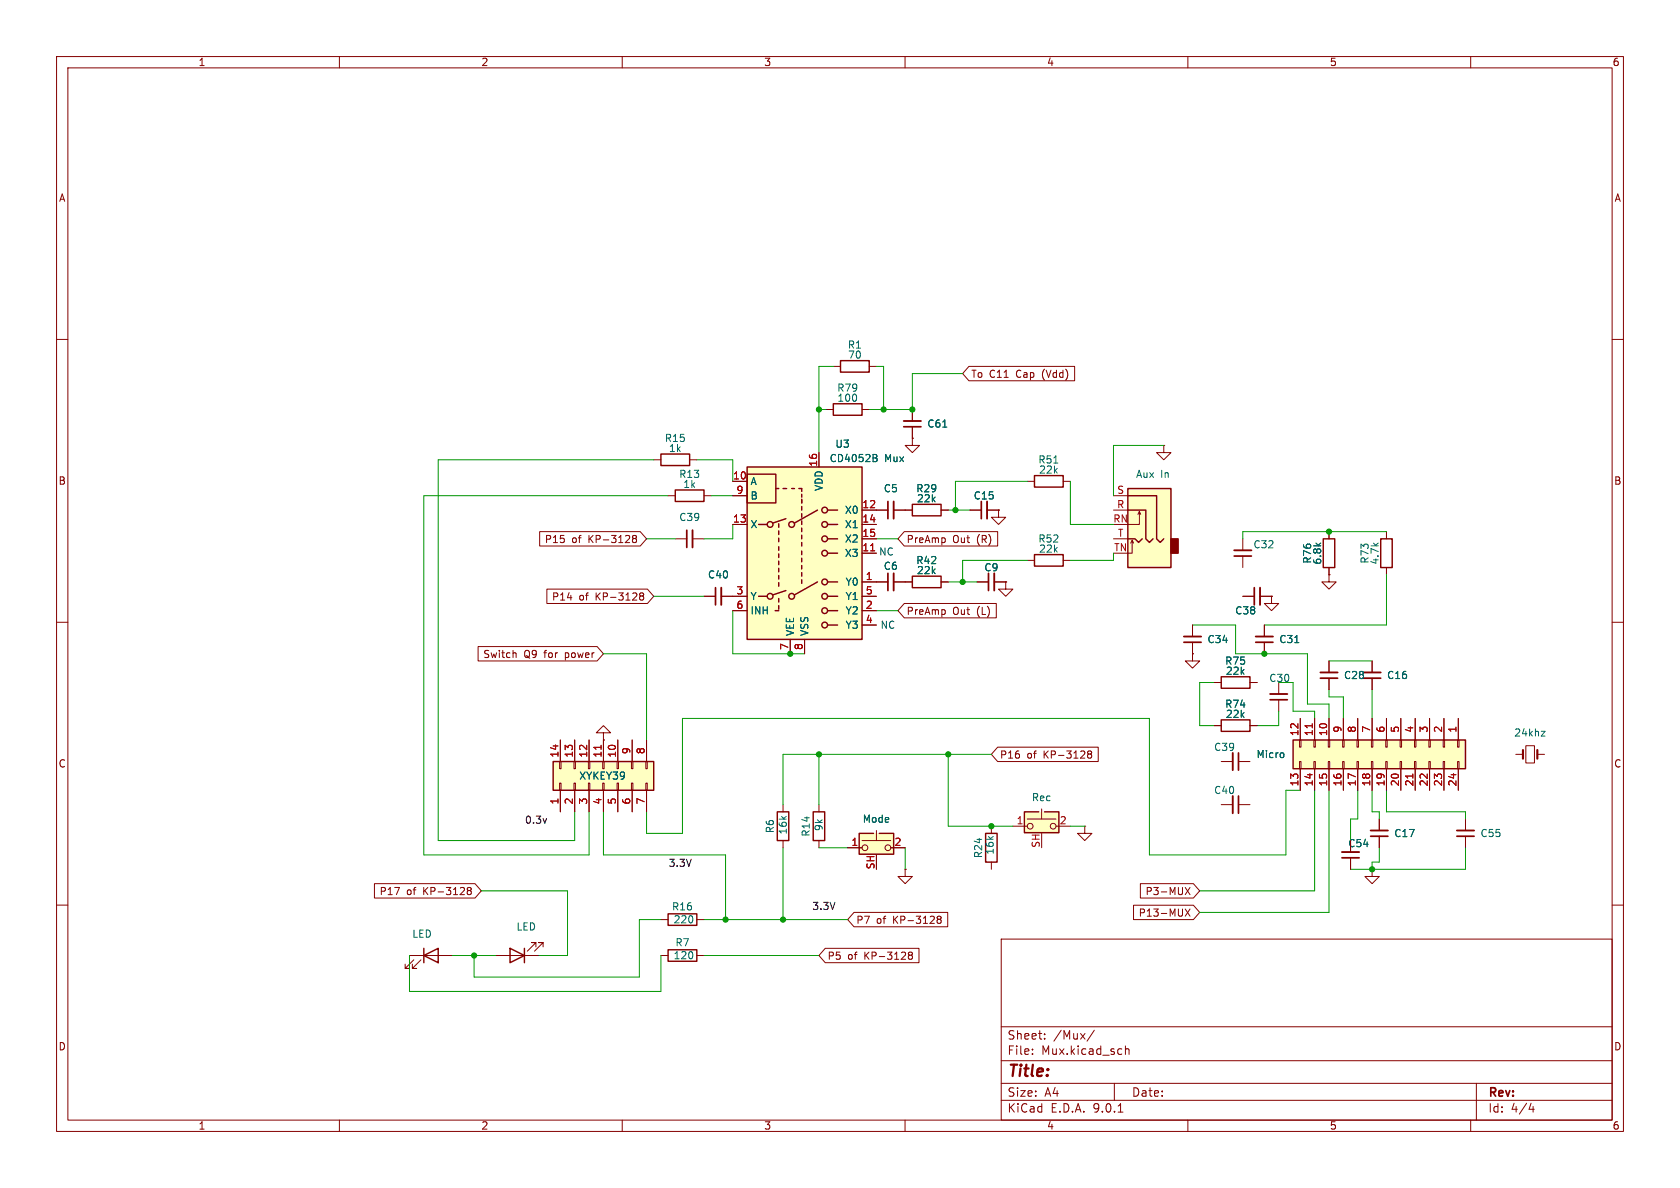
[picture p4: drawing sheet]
<svg xmlns="http://www.w3.org/2000/svg" width="297mm" height="210mm" viewBox="0 0 297 210" stroke-linecap="round" stroke-linejoin="round" font-family="sans-serif">
<g fill="none" stroke="#840000" stroke-width=".18">
<path d="M10 10h277v190h-277zM12 12h273v186h-273zM60 10v2M110 10v2M160 10v2M210 10v2M260 10v2M10 60h2M285 60h2M10 110h2M154.9 102.9h2.1M158 102.9h2"/>
<path d="M177.8 102.9v1.2h1.3l-1.3 1.3-1.3-1.3h1.3M177.8 102.9h.1M285 110h2M138.4 142.2v1.3M138.4 148.6v1.3M160 153.7v1.2h1.3l-1.3 1.3-1.3-1.3h1.3M160 153.7h.1M175.3 146.1v1.2M175.3 152.4v1.3M10 160h2M72.4 168.9h7.6M73.2 169.7l-1.6 1.5h.8h-.8v-.8"/>
<path d="M74.4 169.7l-1.5 1.5h.8h-.8v-.8M116.8 168.9h1.3M123.2 168.9h1.3M177 166h108v32h-108zM285 160h2M60 198v2M110 198v2M160 198v2M177 194.5h108M177 191.5h108M177 187.5h108M177 181.5h108"/>
<path d="M182.5 186.3v.1M182.5 185.5v.1M184.7 183.6v.1M184.7 182.8v.1M193.5 182.1l-1.3 2M197 191.5v3M197.7 196.6h.8M199 184.9v1.5M199 185.5l.2-.1 .3 .1 .1 .9M210 198v2M260 198v2M261 191.5v6.5"/>
<path d="M270.7 195l-.4 1.1h.9M271 195.6v1"/>
</g>
<path d="M137.4 143.5h2v5.1h-2zM174.2 147.3h2.1v5.1h-2.1zM74.9 168.9l2.6-1.3v2.6zM74.9 167.6v2.6M118.1 167.9h5.1v2h-5.1z" fill="none" stroke="#840000" stroke-width=".25"/>
<path d="M157 101.3v3.1" fill="none" stroke="#840000" stroke-width=".3"/>
<path d="M158 101.3v3.1" fill="none" stroke="#840000" stroke-width=".33"/>
<path d="M151.9 147.3h6.1v3.8h-6.1z" fill="#ffffc2"/>
<g fill="none" stroke="#840000" stroke-width=".18">
<path d="M146 72.4h1.3M147.3 64.8h1.3M152.4 72.4h1.3M153.7 64.8h1.2M161.3 77.5v1.2h1.3l-1.3 1.3-1.3-1.3h1.3M161.3 77.5h.1M161.3 72.4v2M161.3 75.4v2.1M154.9 90.2h2.1M158 90.2h3.3M166.4 90.2h1.2M268 133.4h1.2"/>
<path d="M269.7 131.8h1.6v3.1h-1.6zM271.8 133.4h1.2M144.8 142.2v1.3M144.8 148.6v1.3M149.9 149.9h2.5M152.4 148.6h5.1M154.9 146.8v1.8M157.5 149.9h2.5M238.8 148.6v2M238.8 151.6v2.1M242.6 153.7v1.2h1.2l-1.2 1.3-1.3-1.3h1.3M242.6 153.7h.1"/>
<path d="M259.1 144.8v2M259.1 147.8v2.1"/>
<circle cx="152.9" cy="149.9" r=".51"/>
<circle cx="157" cy="149.9" r=".51"/>
</g>
<path d="M147.3 71.4h5.1v2h-5.1zM148.6 63.8h5.1v2h-5.1zM161.3 89.2h5.1v2h-5.1zM143.8 143.5h2v5.1h-2zM154.4 147.3h-2.5v3.7h6.1v-3.7h-2.6" fill="none" stroke="#840000" stroke-width=".25"/>
<path d="M269.2 132.6v1.5M271.8 132.6v1.5" fill="none" stroke="#840000" stroke-width=".38"/>
<path d="M166.7 75.5h.7M272.5 129.3h.6l-.6 .8h.6" fill="none" stroke="#006464" stroke-width=".18"/>
<path d="M159.8 75.4h3M157 88.6v3.1M237.2 151.6h3.1M257.6 147.8h3" fill="none" stroke="#840000" stroke-width=".3"/>
<path d="M159.8 74.4h3M158 88.6v3.1M237.2 150.6h3.1M257.6 146.8h3" fill="none" stroke="#840000" stroke-width=".33"/>
<path d="M228.6 130.8h30.5v5.1h-30.5z" fill="#ffffc2"/>
<path d="M116.8 80.3h5.1v2h-5.1zM119.4 86.6h5.1v2h-5.1zM228.6 130.8h30.5v5.1h-30.5z" fill="none" stroke="#840000" stroke-width=".25"/>
<g fill="none" stroke="#840000" stroke-width=".18">
<path d="M115.6 81.3h1.2M118.1 87.6h1.3M119.4 95.3h2M121.9 81.3h1.3M122.4 95.3h2.1M124.5 87.6h1.2M124.5 105.4h2M127.5 105.4h2M215.9 134.6h2M218.9 134.6h2.1M229.7 130.8h.3v1.3h-.3zM229.7 134.6h.3v1.3h-.3z"/>
<path d="M229.9 127v3.8M229.9 135.9v3.8M232.3 130.8h.2v1.3h-.2zM232.3 134.6h.2v1.3h-.2zM232.4 127v3.8M232.4 135.9v3.8M234.8 130.8h.3v1.3h-.3zM234.8 134.6h.3v1.3h-.3zM234.9 127v3.8M234.9 135.9v3.8M237.4 130.8h.2v1.3h-.2zM237.4 134.6h.2v1.3h-.2z"/>
<path d="M237.5 127v3.8M237.5 135.9v3.8M239.9 130.8h.3v1.3h-.3zM239.9 134.6h.3v1.3h-.3zM240 127v3.8M240 135.9v3.8M242.4 130.8h.3v1.3h-.3zM242.4 134.6h.3v1.3h-.3zM242.6 127v3.8M242.6 135.9v3.8M245 130.8h.2v1.3h-.2zM245 134.6h.2v1.3h-.2z"/>
<path d="M245.1 127v3.8M245.1 135.9v3.8M247.5 130.8h.3v1.3h-.3zM247.5 134.6h.3v1.3h-.3zM247.6 127v3.8M247.6 135.9v3.8M250.1 130.8h.2v1.3h-.2zM250.1 134.6h.2v1.3h-.2zM250.2 127v3.8M250.2 135.9v3.8M252.6 130.8h.3v1.3h-.3zM252.6 134.6h.3v1.3h-.3z"/>
<path d="M252.7 127v3.8M252.7 135.9v3.8M255.1 130.8h.3v1.3h-.3zM255.1 134.6h.3v1.3h-.3zM255.3 127v3.8M255.3 135.9v3.8M257.7 130.8h.2v1.3h-.2zM257.7 134.6h.2v1.3h-.2zM257.8 127v3.8M257.8 135.9v3.8M191.8 146.1v1.2h1.2l-1.2 1.3-1.3-1.3h1.3M191.8 146.1h.1"/>
<path d="M215.9 142.2h2M218.9 142.2h2.1"/>
</g>
<path d="M232 127.9v.8M249.8 136.8v.8" fill="none" stroke="#a90000" stroke-width=".18"/>
<path d="M226.9 133.2v.6" fill="none" stroke="#006464" stroke-width=".18"/>
<path d="M121.4 93.7v3.1M126.5 103.9v3M218.9 133.1v3M218.9 140.7v3.1" fill="none" stroke="#840000" stroke-width=".3"/>
<path d="M122.4 93.7v3.1M127.5 103.9v3M217.9 133.1v3M217.9 140.7v3.1" fill="none" stroke="#840000" stroke-width=".33"/>
<path d="M181.1 143.5h6.1v3.8h-6.1z" fill="#ffffc2"/>
<g fill="none" stroke="#840000" stroke-width=".18">
<path d="M219.7 105.4h2M222.8 105.4h2M224.8 105.4v1.3h1.3l-1.3 1.3-1.3-1.3h1.3M224.8 105.4h.1M179.1 146.1h2.5M181.6 144.8h5.1M184.1 143v1.8M186.7 146.1h2.5M243.8 144.8v2M243.8 147.8v2.1"/>
<circle cx="182.1" cy="146.1" r=".51"/>
<circle cx="186.2" cy="146.1" r=".51"/>
</g>
<path d="M183.6 143.5h-2.5v3.7h6.1v-3.7h-2.5" fill="none" stroke="#840000" stroke-width=".25"/>
<path d="M221.7 103.9v3M242.3 147.8h3.1" fill="none" stroke="#840000" stroke-width=".3"/>
<path d="M222.8 103.9v3M242.3 146.8h3.1" fill="none" stroke="#840000" stroke-width=".33"/>
<path d="M132.1 82.6h20.3v30.4h-20.3z" fill="#ffffc2"/>
<g fill="none" stroke="#840000" stroke-width=".25">
<path d="M132.1 82.6h20.3v30.4h-20.3zM132.1 83.8h5.1v5.1h-5.1zM134.1 92.7h1.5M137.2 86.4h.5M137.7 92.6v.6M137.7 93.9v.6M137.7 95.1v.7M137.7 96.6v.7M137.7 97.9v.7M137.7 99.2v.6M138.4 86.4h.7M138.9 91.7l-2.2 .8"/>
<path d="M140 86.4h.5M141.2 86.4h.5v.5M141.7 87.4v.5M141.7 88.3v.6M141.7 89.5v.7M141.7 90.8v.6M141.7 92.1v.6M141.7 93.3v.7M141.7 94.6v.7M141.7 95.9v.6M141.7 97.4v.6M141.7 98.7v.6"/>
<path d="M141.7 99.9v.7M144.5 90.2l-4 2.3M146.3 92.7h1.8M146.3 90.2h1.8M146.3 95.3h1.8M146.3 97.8h1.8M182.9 84.1h5.1v2h-5.1zM233.9 95.3h2.1v5h-2.1zM134.1 105.4h1.5M137 108h.7M137.7 100.5v.6M137.7 101.7v.7"/>
<path d="M137.7 103v.6M137.7 105.8v.6M137.7 107.1v.6M138.9 104.4l-2.2 .8M141.7 101.2v.7M141.7 102.5v.6M144.5 102.9l-4 2.3M146.3 105.4h1.8M146.3 108h1.8M146.3 102.9h1.8M146.3 110.5h1.8M161.3 101.9h5.1v2h-5.1z"/>
<path d="M90.2 167.6l2.5 1.3-2.5 1.3zM92.7 167.6v2.6"/>
<circle cx="136.1" cy="92.7" r=".51"/>
<circle cx="140" cy="92.7" r=".51"/>
<circle cx="145.8" cy="95.3" r=".51"/>
<circle cx="145.8" cy="92.7" r=".51"/>
<circle cx="145.8" cy="90.2" r=".51"/>
<circle cx="145.8" cy="97.8" r=".51"/>
<circle cx="136.1" cy="105.4" r=".51"/>
<circle cx="140" cy="105.4" r=".51"/>
<circle cx="145.8" cy="105.4" r=".51"/>
<circle cx="145.8" cy="108" r=".51"/>
<circle cx="145.8" cy="102.9" r=".51"/>
<circle cx="145.8" cy="110.5" r=".51"/>
</g>
<g fill="none" stroke="#840000" stroke-width=".18">
<path d="M205.7 78.7v1.3h1.3l-1.3 1.3-1.2-1.3h1.2M205.7 78.7h.1M129.5 85.1h2.6M129.5 87.6h2.6M129.5 92.7h2.6M144.8 80v2.6M152.4 92.7h2.5M152.4 90.2h2.5M152.4 95.3h2.5M152.4 97.8h2.5M181.6 85.1h1.3M188 85.1h1.2"/>
<path d="M219.7 95.3v2M219.7 98.3v2M234.9 94v1.3M129.5 105.4h2.6M129.5 108h2.6M139.7 113v2.6M142.2 113v2.6M152.4 105.4h2.5M152.4 108h2.5M152.4 102.9h2.5M152.4 110.5h2.5M160 102.9h1.3"/>
<path d="M166.4 102.9h1.2M234.9 101.6v1.3h1.3l-1.3 1.2-1.2-1.2h1.2M234.9 101.6h.1M234.9 100.3v1.3M87.6 168.9h7.6M94.7 167.4v-.8h-.7h.7l-1.5 1.5M96 167.4v-.8h-.8h.8l-1.5 1.5"/>
</g>
<path d="M153.9 97.4h.7" fill="none" stroke="#a90000" stroke-width=".18"/>
<path d="M154.8 80.3l.2 .3-.2 .3 .2 .2 .1 .3-.3 .2h-.5M186.3 81.9h.7" fill="none" stroke="#006464" stroke-width=".18"/>
<path d="M218.2 98.3h3" fill="none" stroke="#840000" stroke-width=".3"/>
<path d="M218.2 97.3h3" fill="none" stroke="#840000" stroke-width=".33"/>
<path d="M97.8 134.6h17.8v5.1h-17.8z" fill="#ffffc2"/>
<path d="M97.8 134.6h17.8v5.1h-17.8z" fill="none" stroke="#840000" stroke-width=".25"/>
<g fill="none" stroke="#840000" stroke-width=".18">
<path d="M98.9 138.4h.3v1.3h-.3zM98.9 134.6h.3v1.3h-.3zM99.1 130.8v3.8M99.1 139.7v3.8M101.5 138.4h.2v1.3h-.2zM101.5 134.6h.2v1.3h-.2zM101.6 130.8v3.8M101.6 139.7v3.8M104 138.4h.3v1.3h-.3zM104 134.6h.3v1.3h-.3zM104.1 130.8v3.8M104.1 139.7v3.8"/>
<path d="M106.6 138.4h.2v1.3h-.2zM106.6 134.6h.2v1.3h-.2zM106.7 129.5h1.2l-1.2-1.2-1.3 1.2h1.3v1.3M106.7 130.8h.1M106.7 130.8v3.8M106.7 139.7v3.8M109.1 138.4h.2v1.3h-.2zM109.1 134.6h.2v1.3h-.2zM109.2 130.8v3.8M109.2 139.7v3.8M111.6 138.4h.3v1.3h-.3zM111.6 134.6h.3v1.3h-.3z"/>
<path d="M111.8 130.8v3.8M111.8 139.7v3.8M114.2 138.4h.2v1.3h-.2zM114.2 134.6h.2v1.3h-.2zM114.3 130.8v3.8M114.3 139.7v3.8"/>
</g>
<path d="M106.3 131.7v.8" fill="none" stroke="#a90000" stroke-width=".18"/>
<path d="M199.4 86.4h7.6v13.9h-7.6z" fill="#ffffc2"/>
<path d="M207 95.3h1.3v2.5h-1.3z" fill="#840000" stroke="#840000" stroke-width=".25"/>
<path d="M182.9 98h5.1v2.1h-5.1zM199.4 86.4h7.6v13.9h-7.6zM199.4 90.2h3.2v5.1l.6 .6 .6-.6M199.4 95.3h1.3l.6 .6 .6-.6M199.4 87.6h5.1v7.7l.6 .6 .6-.6M244.1 95.3h2v5h-2zM215.9 119.6h5.1v2.1h-5.1zM215.9 127.3h5.1v2h-5.1zM118.1 161.5h5.1v2.1h-5.1z" fill="none" stroke="#840000" stroke-width=".25"/>
<g fill="none" stroke="#840000" stroke-width=".18">
<path d="M161.3 77.5h.1M161.3 72.4v2M161.3 75.4v2.1M171.3 64.8h18.7v2.5h-18.7l-1.1-1.3zM95.4 94h17.8l1.1 1.3-1.1 1.2h-17.8zM112 95.2l-.2-.2 .2-.3h.3l.2 .2-.2 .3M112 95.2l-.2 .2 .1 .4 .1 .1h.4l.1-.2v-.3l-.2-.2M112 95.2h.3M129.5 87.6h2.6M129.5 85.1h2.6M129.5 92.7h2.6M144.8 80v2.6"/>
<path d="M152.4 90.2h4.6M152.4 95.3h2.5M152.4 92.7h2.5M152.4 97.8h2.5M158 90.2h3.3M159.9 94h16.5v2.5h-16.5l-1.2-1.2zM166.4 90.2h1.2M171.4 90.2h2.1M174.5 90.2h2M176.5 90.2v1.2h1.3l-1.3 1.3-1.2-1.3h1.2M176.5 90.2h.1M181.6 99.1h1.3"/>
<path d="M188 99.1h1.2M196.8 87.6h2.6M196.8 90.2h2.6M196.8 95.3h2.6M200.2 95.5l-.3 .5M200.4 96l-.2-.5v2.3h-.8M201.4 90.4l-.2 .5M201.7 90.9l-.3-.5v2.3h-2M234.9 94v1.3M245.1 94v1.3M84.5 114.3h21.1l1.1 1.3-1.1 1.2h-21.1zM90.9 115.4l.3 .2v.6"/>
<path d="M96.7 104.1h17.8l1.1 1.3-1.1 1.3h-17.8zM113.3 105.4l-.2-.3 .2-.3h.3l.2 .3-.2 .3M113.3 105.4l-.2 .2v.4l.2 .1 .4-.1 .1-.2v-.2l-.2-.2M113.3 105.4h.3M124.5 105.4h2M127.5 105.4h4.6M129.5 108h2.6M139.7 113v2.6M142.2 113v2.6M152.4 102.9h4.6M152.4 105.4h2.5M152.4 108h2.5"/>
<path d="M152.4 110.5h2.5M158 102.9h3.3M159.9 106.7h16.2v2.5h-16.2l-1.2-1.2zM166.4 102.9h1.2M172.7 102.9h2.1M175.8 102.9h2M177.8 102.9h.1M210.8 115.6v1.2h1.3l-1.3 1.3-1.3-1.3h1.3M210.8 115.6h.1M210.8 110.5v2M210.8 113.5v2.1M219.7 105.4h2"/>
<path d="M222.8 105.4h2M223.5 110.5v2M223.5 113.5v2.1M224.8 105.4h.1M234.9 101.6h.1M234.9 100.3v1.3M234.9 116.8v2.1M234.9 119.9v2M242.6 116.8v2.1M242.6 119.9v2M245.1 100.3v1.3M99.1 130.8v3.8"/>
<path d="M99.1 139.7v3.8M101.6 130.8v3.8M101.6 139.7v3.8M104.1 130.8v3.8M104.1 139.7v3.8M106.7 130.8h.1M106.7 130.8v3.8M106.7 139.7v3.8M109.2 130.8v3.8M109.2 139.7v3.8M111.8 130.8v3.8M111.8 139.7v3.8"/>
<path d="M114.3 130.8v3.8M114.3 139.7v3.8M176.4 132.1h17.8v2.5h-17.8l-1.1-1.2zM192.5 133.3l-.2-.2 .2-.3h.3l.2 .2-.2 .3M192.5 133.3l-.2 .2v.4l.2 .1h.4l.1-.2v-.3l-.2-.2M192.5 133.3h.3M214.6 128.3h1.3M214.6 120.7h1.3M221 128.3h1.2M221 120.7h1.2M226.1 120.7v2M226.1 123.7v2"/>
<path d="M229.9 127v3.8M229.9 135.9v3.8M232.4 127v3.8M232.4 135.9v3.8M234.9 127v3.8M234.9 135.9v3.8M237.5 127v3.8M237.5 135.9v3.8M240 127v3.8M240 135.9v3.8M242.6 127v3.8M242.6 135.9v3.8"/>
<path d="M245.1 127v3.8M245.1 135.9v3.8M247.6 127v3.8M247.6 135.9v3.8M250.2 127v3.8M250.2 135.9v3.8M252.7 127v3.8M252.7 135.9v3.8M255.3 127v3.8M255.3 135.9v3.8M257.8 127v3.8M257.8 135.9v3.8"/>
<path d="M66.2 156.2h17.8l1.1 1.3-1.1 1.3h-17.8zM82.8 157.4l-.2-.2 .2-.3h.3l.2 .2-.2 .3M82.8 157.4l-.2 .3 .1 .3 .1 .2 .4-.1 .1-.2v-.2l-.2-.3M82.8 157.4h.3M149.9 149.9h2.5M157.5 149.9h2.5M160 153.7h.1M201.6 156.2h9.4l1.1 1.3-1.1 1.3h-9.4zM209.5 156.9l.9 1.3M210.4 156.9l-.9 1.3M238.8 148.6v2M238.8 151.6v2.1"/>
<path d="M242.6 153.7h.1M243.8 144.8v2M243.8 147.8v2.1M116.8 162.6h1.3M123.2 162.6h1.3M145.9 167.6h16.6v2.6h-16.6l-1.1-1.3zM151 161.3h16.5v2.5h-16.5l-1.1-1.2zM160.8 168.9l-.2-.3 .2-.3h.3l.2 .3-.2 .3M160.8 168.9l-.2 .2v.4l.2 .1 .4-.1 .1-.2v-.2l-.2-.2M160.8 168.9h.3M165.9 162.5l-.2-.2 .2-.3h.2l.3 .2-.3 .3M165.9 162.5l-.2 .2v.4l.2 .1h.4l.1-.2v-.3l-.3-.2"/>
<path d="M165.9 162.5h.2M200.4 160h10.6l1.1 1.3-1.1 1.3h-10.6zM209.5 160.7l.9 1.3M210.4 160.7l-.9 1.3"/>
</g>
<path d="M173.5 88.6v3.1M174.8 101.3v3.1M209.3 113.5h3M222 113.5h3M233.4 119.9h3.1M241 119.9h3.1M224.5 123.7h3.1" fill="none" stroke="#840000" stroke-width=".3"/>
<path d="M174.5 88.6v3.1M175.8 101.3v3.1M209.3 112.5h3M222 112.5h3M233.4 118.9h3.1M241 118.9h3.1M224.5 122.7h3.1" fill="none" stroke="#840000" stroke-width=".33"/>
<path d="M166.7 75.5h.7M154.8 80.3l.2 .3-.2 .3 .2 .2 .1 .3-.3 .2h-.5M228.9 113.6h.7M226.9 133.2v.6" fill="none" stroke="#006464" stroke-width=".18"/>
<g fill="none" stroke="#009600" stroke-width=".18">
<path d="M144.8 72.4h1.2M147.3 64.8h-2.5v15.2M154.9 64.8h1.3v7.6M170.2 66h-8.9v6.4h-7.6M205.7 78.7h-8.9v8.9M114.3 95.3h5.1M115.6 81.3h-38.1v67.3h24.1v-5.1M118.1 87.6h-43.2v63.5h29.2v-7.6M123.2 81.3h6.3v3.8M125.7 87.6h3.8M129.5 92.7v2.6h-5M154.9 95.3h3.8"/>
<path d="M167.6 90.2h3.8M181.6 99.1h-11.4v3.8M181.6 85.1h-12.7v5.1M189.2 85.1v7.6h7.6M196.8 97.8v1.3h-7.6M245.1 94h-25.4v1.3M106.7 115.6h7.6v15.2M115.6 105.4h8.9M129.5 108v7.6h12.7M154.9 108h3.8M167.6 102.9h5.1M210.8 110.5h7.6v5.1h12.7v8.9h3.8v2.5"/>
<path d="M234.9 116.8h7.7M245.1 101.6v8.9h-21.6M144.8 133.4v8.8M167.6 133.4v12.7h11.5M175.3 133.4h-36.9v8.8M214.6 120.7h-2.5v7.6h2.5M226.1 120.7h2.5v5h3.8v1.3M226.1 125.7v2.6h-3.9M229.9 139.7h-2.6v11.4h-24.1v-24.1h-82.6v20.3h-6.3v-3.8M232.4 139.7v17.8h-20.3M234.9 121.9v1.3h2.6v3.8M234.9 139.7v21.6h-22.8"/>
<path d="M240 139.7v5.1h-1.2v3.8M242.6 121.9v5.1M242.6 139.7v3.8h1.2v1.3M245.1 139.7v3.8h14v1.3M85.1 157.5h15.2v11.4h-5.1M106.7 143.5v7.6h21.6v11.5M138.4 149.9v12.7M144.8 149.9h5.1M160 149.9v3.8M189.2 146.1h2.6M243.8 149.9v2.5h-1.2v1.3M259.1 149.9v3.8h-20.3"/>
<path d="M72.4 168.9v6.4h44.4v-6.4M80 168.9h7.6M116.8 162.6h-3.8v10.1h-29.2v-3.8M124.5 168.9h20.3M124.5 162.6h25.4"/>
</g>
<path d="M153.9 97.4h.7M106.3 131.7v.8M232 127.9v.8M249.8 136.8v.8" fill="none" stroke="#a90000" stroke-width=".18"/>
<g fill="#009600" stroke="#009600" stroke-width=".18">
<circle cx="144.8" cy="72.4" r=".46"/>
<circle cx="168.9" cy="90.2" r=".46"/>
<circle cx="175.3" cy="146.1" r=".46"/>
<circle cx="156.2" cy="72.4" r=".46"/>
<circle cx="161.3" cy="72.4" r=".46"/>
<circle cx="170.2" cy="102.9" r=".46"/>
<circle cx="128.3" cy="162.6" r=".46"/>
<circle cx="83.8" cy="168.9" r=".46"/>
<circle cx="223.5" cy="115.6" r=".46"/>
<circle cx="234.9" cy="94" r=".46"/>
<circle cx="242.6" cy="153.7" r=".46"/>
<circle cx="144.8" cy="133.4" r=".46"/>
<circle cx="138.4" cy="162.6" r=".46"/>
<circle cx="167.6" cy="133.4" r=".46"/>
<circle cx="139.7" cy="115.6" r=".46"/>
</g>
<text font-size="2.8" fill="#840000" x="178" y="190.9">Title:</text>
<g font-size="2.1" fill="#840000">
<text x="178" y="184">Sheet:</text>
<text x="186.2" y="184">/Mux/</text>
<text x="178" y="186.7">File:</text>
<text x="184.1" y="186.7">Mux.kicad_sch</text>
<text x="178" y="196.9">KiCad</text>
<text x="178" y="194.1">Size:</text>
<text x="184.7" y="194.1">A4</text>
<text x="185.7" y="196.9">E.D.A.</text>
<text x="193.3" y="196.9">9.0.1</text>
<text x="200" y="194.1">Date:</text>
<text x="263" y="194.3">Rev:</text>
<text x="263" y="196.9">Id:</text>
<text x="267.1" y="196.9">4/4</text>
</g>
<g font-size="1.8" fill="#840000">
<text x="35" y="11.9">1</text>
<text x="85" y="11.9">2</text>
<text x="135" y="11.9">3</text>
<text x="185" y="11.9">4</text>
<text x="235" y="11.9">5</text>
<text x="285" y="11.9">6</text>
<text x="10.3" y="35.9">A</text>
<text x="285.3" y="35.9">A</text>
<text x="171.6" y="67">To C11</text>
<text x="179.8" y="67">Cap</text>
<text x="184.5" y="67">(Vdd)</text>
<text x="10.3" y="85.9">B</text>
<text x="285.3" y="85.9">B</text>
<text x="96.2" y="96.2">P15</text>
<text x="101.1" y="96.2">of</text>
<text x="104.1" y="96.2">KP-3128</text>
<text x="160.2" y="96.2">PreAmp</text>
<text x="168.4" y="96.2">Out</text>
<text x="172.8" y="96.2">(R)</text>
<text x="97.5" y="106.4">P14</text>
<text x="102.3" y="106.4">of</text>
<text x="105.4" y="106.4">KP-3128</text>
<text x="160.2" y="108.9">PreAmp</text>
<text x="168.4" y="108.9">Out</text>
<text x="172.8" y="108.9">(L)</text>
<text x="85.3" y="116.5">Switch</text>
<text x="92.6" y="116.5">Q9</text>
<text x="96.3" y="116.5">for</text>
<text x="100.2" y="116.5">power</text>
<text x="10.3" y="135.9">C</text>
<text x="176.7" y="134.3">P16</text>
<text x="181.5" y="134.3">of</text>
<text x="184.6" y="134.3">KP-3128</text>
<text x="285.3" y="135.9">C</text>
<text x="67" y="158.4">P17</text>
<text x="71.9" y="158.4">of</text>
<text x="74.9" y="158.4">KP-3128</text>
<text x="202.4" y="158.4">P3-MUX</text>
<text x="151.3" y="163.5">P7</text>
<text x="154.9" y="163.5">of</text>
<text x="158" y="163.5">KP-3128</text>
<text x="201.2" y="162.2">P13-MUX</text>
<text x="146.2" y="169.9">P5</text>
<text x="149.9" y="169.9">of</text>
<text x="152.9" y="169.9">KP-3128</text>
<text x="10.3" y="185.9">D</text>
<text x="285.3" y="185.9">D</text>
<text x="35" y="199.9">1</text>
<text x="85" y="199.9">2</text>
<text x="135" y="199.9">3</text>
<text x="185" y="199.9">4</text>
<text x="235" y="199.9">5</text>
<text x="285" y="199.9">6</text>
</g>
<g font-size="1.8" fill="#006464">
<text x="149.8" y="61.8">R1</text>
<text x="149.8" y="63.6">70</text>
<text x="147.9" y="69.4">R79</text>
<text x="147.9" y="71.2">100</text>
<text x="163.8" y="75.8">C61</text>
<text x="117.4" y="78.3">R15</text>
<text x="118.2" y="80.1">1k</text>
<text x="146.6" y="81.9">CD4052B</text>
<text x="147.6" y="79.3">U3</text>
<text x="156.4" y="81.9">Mux</text>
<text x="183.5" y="82.1">R51</text>
<text x="183.6" y="83.9">22k</text>
<text x="120" y="84.7">R13</text>
<text x="120.7" y="86.5">1k</text>
<text x="132.6" y="86">A</text>
<text x="132.6" y="88.5">B</text>
<text x="145.6" y="86.9" transform="rotate(-90 145.6 86.9)">VDD</text>
<text x="156.1" y="87.2">C5</text>
<text x="161.9" y="87.2">R29</text>
<text x="162" y="89">22k</text>
<text x="172" y="88.5">C15</text>
<text x="200.7" y="84.7">Aux</text>
<text x="205.2" y="84.7">In</text>
<text x="120" y="92.3">C39</text>
<text x="132.6" y="93.6">X</text>
<text x="149.3" y="91">X0</text>
<text x="149.3" y="93.6">X1</text>
<text x="149.3" y="96.1">X2</text>
<text x="149.3" y="98.7">X3</text>
<text x="156.1" y="100.9">C6</text>
<text x="161.9" y="99.9">R42</text>
<text x="162" y="101.7">22k</text>
<text x="173.9" y="101.2">C9</text>
<text x="183.5" y="96.1">R52</text>
<text x="183.6" y="97.9">22k</text>
<text x="221.5" y="97.1">C32</text>
<text x="232" y="99.7" transform="rotate(-90 232 99.7)">R76</text>
<text x="233.8" y="99.9" transform="rotate(-90 233.8 99.9)">6.8k</text>
<text x="242.2" y="99.7" transform="rotate(-90 242.2 99.7)">R73</text>
<text x="243.9" y="99.9" transform="rotate(-90 243.9 99.9)">4.7k</text>
<text x="125.1" y="102.5">C40</text>
<text x="132.6" y="106.3">Y</text>
<text x="149.4" y="103.7">Y0</text>
<text x="149.4" y="106.3">Y1</text>
<text x="132.6" y="108.8">INH</text>
<text x="140.6" y="112.5" transform="rotate(-90 140.6 112.5)">VEE</text>
<text x="143.1" y="112.5" transform="rotate(-90 143.1 112.5)">VSS</text>
<text x="149.4" y="108.8">Y2</text>
<text x="149.4" y="111.4">Y3</text>
<text x="213.4" y="113.9">C34</text>
<text x="218.3" y="108.8">C38</text>
<text x="226.1" y="113.9">C31</text>
<text x="216.5" y="117.7">R75</text>
<text x="216.6" y="119.5">22k</text>
<text x="216.5" y="125.3">R74</text>
<text x="224.3" y="120.8">C30</text>
<text x="237.5" y="120.2">C28</text>
<text x="245.1" y="120.2">C16</text>
<text x="216.6" y="127.1">22k</text>
<text x="267.6" y="130.4">24khz</text>
<text x="214.5" y="132.9">C39</text>
<text x="222" y="134.2">Micro</text>
<text x="102.3" y="138">XYKEY39</text>
<text x="182.3" y="141.8">Rec</text>
<text x="214.5" y="140.6">C40</text>
<text x="137" y="147.4" transform="rotate(-90 137 147.4)">R6</text>
<text x="139.3" y="147.6" transform="rotate(-90 139.3 147.6)">16k</text>
<text x="143.4" y="148" transform="rotate(-90 143.4 148)">R14</text>
<text x="145.6" y="147" transform="rotate(-90 145.6 147)">9k</text>
<text x="152.4" y="145.6">Mode</text>
<text x="238.3" y="150">C54</text>
<text x="246.4" y="148.2">C17</text>
<text x="261.6" y="148.2">C55</text>
<text x="173.8" y="151.8" transform="rotate(-90 173.8 151.8)">R24</text>
<text x="175.9" y="151.2" transform="rotate(-90 175.9 151.2)">16k</text>
<text x="118.7" y="161.1">R16</text>
<text x="72.8" y="166">LED</text>
<text x="91.2" y="164.7">LED</text>
<text x="119" y="163.4">220</text>
<text x="119.3" y="167.5">R7</text>
<text x="119" y="169.8">120</text>
</g>
<g font-size="1.8" fill="#a90000">
<text x="144.5" y="82.6" transform="rotate(-90 144.5 82.6)">16</text>
<text x="129.5" y="84.8">10</text>
<text x="130.1" y="87.4">9</text>
<text x="152.4" y="89.9">12</text>
<text x="197.4" y="89.9">R</text>
<text x="197.4" y="87.4">S</text>
<text x="129.5" y="92.5">13</text>
<text x="152.4" y="92.5">14</text>
<text x="152.4" y="95">15</text>
<text x="196.7" y="92.5">RN</text>
<text x="197.5" y="95">T</text>
<text x="152.4" y="97.5">11</text>
<text x="196.9" y="97.5">TN</text>
<text x="130.1" y="105.2">3</text>
<text x="130.1" y="107.7">6</text>
<text x="153" y="102.6">1</text>
<text x="153" y="105.2">5</text>
<text x="153" y="107.7">2</text>
<text x="153" y="110.2">4</text>
<text x="139.4" y="115" transform="rotate(-90 139.4 115)">7</text>
<text x="142" y="115" transform="rotate(-90 142 115)">8</text>
<text x="229.6" y="130.2" transform="rotate(-90 229.6 130.2)">12</text>
<text x="232.2" y="130.2" transform="rotate(-90 232.2 130.2)">11</text>
<text x="234.7" y="130.2" transform="rotate(-90 234.7 130.2)">10</text>
<text x="237.2" y="129.6" transform="rotate(-90 237.2 129.6)">9</text>
<text x="239.8" y="129.6" transform="rotate(-90 239.8 129.6)">8</text>
<text x="242.3" y="129.6" transform="rotate(-90 242.3 129.6)">7</text>
<text x="244.9" y="129.6" transform="rotate(-90 244.9 129.6)">6</text>
<text x="247.4" y="129.6" transform="rotate(-90 247.4 129.6)">5</text>
<text x="249.9" y="129.6" transform="rotate(-90 249.9 129.6)">4</text>
<text x="252.5" y="129.6" transform="rotate(-90 252.5 129.6)">3</text>
<text x="255" y="129.6" transform="rotate(-90 255 129.6)">2</text>
<text x="257.6" y="129.6" transform="rotate(-90 257.6 129.6)">1</text>
<text x="98.8" y="134" transform="rotate(-90 98.8 134)">14</text>
<text x="101.3" y="134" transform="rotate(-90 101.3 134)">13</text>
<text x="103.9" y="134" transform="rotate(-90 103.9 134)">12</text>
<text x="106.4" y="134" transform="rotate(-90 106.4 134)">11</text>
<text x="109" y="134" transform="rotate(-90 109 134)">10</text>
<text x="111.5" y="133.4" transform="rotate(-90 111.5 133.4)">9</text>
<text x="114" y="133.4" transform="rotate(-90 114 133.4)">8</text>
<text x="98.8" y="142.3" transform="rotate(-90 98.8 142.3)">1</text>
<text x="101.3" y="142.3" transform="rotate(-90 101.3 142.3)">2</text>
<text x="103.9" y="142.3" transform="rotate(-90 103.9 142.3)">3</text>
<text x="106.4" y="142.3" transform="rotate(-90 106.4 142.3)">4</text>
<text x="109" y="142.3" transform="rotate(-90 109 142.3)">5</text>
<text x="111.5" y="142.3" transform="rotate(-90 111.5 142.3)">6</text>
<text x="114" y="142.3" transform="rotate(-90 114 142.3)">7</text>
<text x="229.6" y="139.1" transform="rotate(-90 229.6 139.1)">13</text>
<text x="232.2" y="139.1" transform="rotate(-90 232.2 139.1)">14</text>
<text x="234.7" y="139.1" transform="rotate(-90 234.7 139.1)">15</text>
<text x="237.2" y="139.1" transform="rotate(-90 237.2 139.1)">16</text>
<text x="239.8" y="139.1" transform="rotate(-90 239.8 139.1)">17</text>
<text x="242.3" y="139.1" transform="rotate(-90 242.3 139.1)">18</text>
<text x="244.9" y="139.1" transform="rotate(-90 244.9 139.1)">19</text>
<text x="247.4" y="139.1" transform="rotate(-90 247.4 139.1)">20</text>
<text x="249.9" y="139.1" transform="rotate(-90 249.9 139.1)">21</text>
<text x="252.5" y="139.1" transform="rotate(-90 252.5 139.1)">22</text>
<text x="255" y="139.1" transform="rotate(-90 255 139.1)">23</text>
<text x="257.6" y="139.1" transform="rotate(-90 257.6 139.1)">24</text>
<text x="150.4" y="149.6">1</text>
<text x="158" y="149.6">2</text>
<text x="179.6" y="145.8">1</text>
<text x="183.9" y="150" transform="rotate(-90 183.9 150)">SH</text>
<text x="187.3" y="145.8">2</text>
<text x="154.7" y="153.8" transform="rotate(-90 154.7 153.8)">SH</text>
</g>
<g font-size="1.8" fill="#0000c2">
<text x="155.3" y="98.4">NC</text>
<text x="155.6" y="111.4">NC</text>
</g>
<g font-size="1.8" fill="#0f0f0f">
<text x="92.7" y="145.7">0.3v</text>
<text x="118.1" y="153.3">3.3V</text>
<text x="143.5" y="160.9">3.3V</text>
</g>
</svg>
